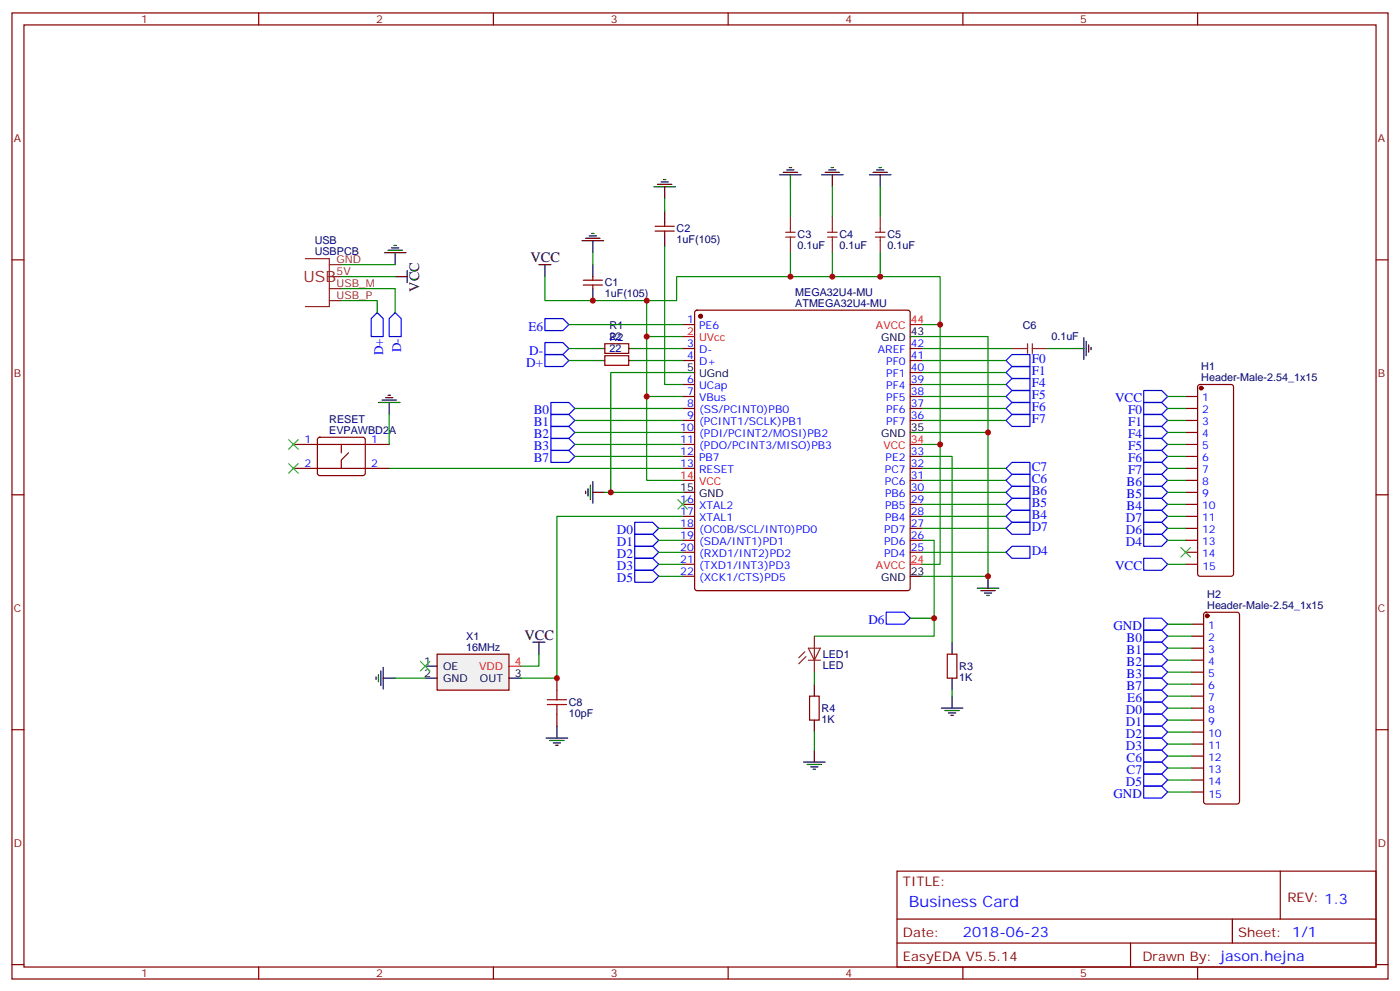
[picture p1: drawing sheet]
<svg xmlns="http://www.w3.org/2000/svg" width="412mm" height="292mm" viewBox="0 0 412 292" stroke-linecap="round" stroke-linejoin="round" font-family="sans-serif">
<g fill="none" stroke="#870000" stroke-width=".35">
<path d="M3.5 3.8h405.4v284.3h-405.4zM7.1 7.3h398.2v277.3h-398.2zM76.2 3.8v3.5M145.3 3.8v3.5M214.5 3.8v3.5M283.6 3.8v3.5M352.8 3.8v3.5M3.5 76.5h3.6M193 68h5.6M193 66.6h5.6M195.8 65.5v1.1M195.8 68v1.1"/>
<path d="M405.3 76.5h3.6M171.8 83.9h5.6M171.8 82.5h5.6M174.6 81.4v1.1M174.6 83.9v1M201.1 95.5h3.5M204.8 91.5l.5-.2h62.1l.5 .2 .2 .5v81.1l-.2 .5-.5 .2h-62.1l-.5-.2-.2-.5v-81.1zM178.2 101.2h7v2.8h-7zM178.2 104.7h7v2.8h-7zM201.1 102.6h3.5M201.1 106.1h3.5M201.1 113.2h3.5"/>
<path d="M201.1 116.7h3.5M268.1 102.6h3.5M268.1 106.1h3.5M268.1 113.2h3.5M268.1 116.7h3.5M268.1 109.6h3.5M349.2 116.7h3.6M353 113.4l.5-.2h9.2l.5 .2 .2 .5v55l-.3 .5-.4 .2h-9.2l-.5-.2-.2-.5v-55zM86.4 130.8h28.3M86.4 137.9h28.3M93.7 128.9l.5-.2h12.7l.5 .2 .2 .5v9.9l-.2 .5-.5 .2h-12.7l-.5-.3-.2-.4v-9.9zM100.5 130.8v2.5"/>
<path d="M102.7 133.3l-2.2 2.1v2.5M201.1 120.2h3.5M201.1 123.8h3.5M201.1 127.3h3.5M201.1 130.8h3.5M201.1 134.3h3.5M201.1 137.9h3.5M268.1 120.2h3.5M268.1 123.8h3.5M268.1 134.3h3.5M268.1 137.9h3.5M349.2 120.2h3.6"/>
<path d="M349.2 123.8h3.6M349.2 127.3h3.6M349.2 130.8h3.6M349.2 134.3h3.6M349.2 137.9h3.6M3.5 145.6h3.6M201.1 148.4h3.5M201.1 152h3.5M201.1 155.5h3.5M201.1 159h3.5M268.1 148.4h3.5M268.1 152h3.5"/>
<path d="M268.1 155.5h3.5M268.1 159h3.5M268.1 144.9h3.5M268.1 141.4h3.5M349.2 148.4h3.6M349.2 152h3.6M349.2 155.5h3.6M349.2 159h3.6M349.2 144.9h3.6M349.2 141.4h3.6M405.3 145.6h3.6M201.1 162.6h3.5"/>
<path d="M201.1 166.1h3.5M201.1 169.6h3.5M268.1 162.6h3.5M349.2 162.6h3.6M349.2 166.1h3.6M164 199.6v3.5M279 192.5h2.9v7.1h-2.9zM351 183.7h3.5M351 187.3h3.5M351 190.8h3.5M351 194.3h3.5M351 197.8h3.5"/>
<path d="M354.8 180.4l.4-.2h9.2l.5 .2 .2 .5v55l-.2 .5-.5 .2h-9.2l-.5-.2-.2-.5v-55zM3.5 214.8h3.6M164 210.2v3.5M238.5 204.9h2.8v7h-2.8zM351 201.4h3.5M351 204.9h3.5M351 208.4h3.5M351 211.9h3.5M351 215.5h3.5M351 219h3.5M405.3 214.8h3.6M351 222.5h3.5"/>
<path d="M351 226.1h3.5M351 229.6h3.5M351 233.1h3.5M264.2 256.4h141.1v28.2h-141.1zM377.1 256.4v14.1M264.2 270.5h141.1M264.2 277.6h141.1M333 277.6v7M363 270.5v7.1M3.5 283.9h3.6M76.2 284.6v3.5M145.3 284.6v3.5"/>
<path d="M214.5 284.6v3.5M283.6 284.6v3.5M352.8 284.6v3.5M405.3 283.9h3.6"/>
</g>
<g fill="none" stroke="#000" stroke-width=".35">
<path d="M192.6 55h6.4M193.7 54.3h4.2M194.7 53.6h2.1M195.4 52.8h.7M195.8 55v3.5M229.7 51.4h6.3M230.7 50.7h4.2M231.8 50h2.1M232.5 49.3h.7M232.8 51.4v3.6M242 51.4h6.4M243.1 50.7h4.2"/>
<path d="M244.1 50h2.1M244.8 49.3h.7M245.2 51.4v3.6M256.1 51.4h6.4M257.2 50.7h4.2M258.2 50h2.1M258.9 49.3h.7M259.3 51.4v3.6M158.7 77.9h3.6M160.5 77.9v3.5M171.4 70.8h6.4M172.5 70.1h4.2"/>
<path d="M173.6 69.4h2.1M174.3 68.7h.7M174.6 70.8v3.6M174.6 77.9v3.5M195.8 62v3.5M195.8 69.1v3.5M174.6 84.9v3.6M268.1 99.1h3.5M319.3 99.4v6.4M111.5 118.5h6.3M112.5 117.8h4.3M113.6 117.1h2.1"/>
<path d="M114.3 116.3h.7M114.7 118.5v3.5M174.6 102.6h3.6M174.6 106.1h3.6M185.2 102.6h3.5M185.2 106.1h3.5M201.1 109.6h3.5M315.7 102.6h3.6M320 100.5v4.2M320.7 101.5v2.1M321.4 102.2v.7M268.1 127.3h3.5"/>
<path d="M172.5 144.6v.7M173.2 143.9v2.1M173.9 142.8v4.2M174.6 144.9h3.6M174.6 141.7v6.4M201.1 144.9h3.5M268.1 169.6h3.5M287.9 173.1h6.3M288.9 173.8h4.3M290 174.6h2.1M290.7 175.3h.7M291 169.6v3.5"/>
<path d="M280.5 189v3.5M280.5 199.6v3.5M160.9 217.2h6.3M161.9 217.9h4.3M163 218.7h2.1M163.7 219.4h.7M164 213.7v3.5M239.9 201.4v3.5M239.9 211.9v3.6M277.3 208.4h6.3M278.3 209.1h4.3M279.4 209.8h2.1"/>
<path d="M280.1 210.5h.7M280.5 204.9v3.5M236.7 224.3h6.4M237.8 225h4.2M238.8 225.7h2.1M239.5 226.4h.7M239.9 220.8v3.5"/>
</g>
<g fill="#870000" stroke="#870000" stroke-width=".35">
<circle cx="206.4" cy="93.1" r=".53"/>
<circle cx="353.8" cy="114.2" r=".53"/>
<circle cx="355.6" cy="181.3" r=".53"/>
</g>
<path d="M201.1 99.1h3.5M268.1 95.5h3.5M268.1 130.8h3.5M201.1 141.4h3.5M268.1 166.1h3.5" fill="none" stroke="#f00" stroke-width=".35"/>
<g fill="none" stroke="#00f" stroke-width=".35">
<path d="M160.5 93.8h5.3l1.8 1.7-1.8 1.8h-5.3zM160.5 100.8h5.3l1.8 1.8-1.8 1.8h-5.3zM160.5 104.4h5.3l1.8 1.7-1.8 1.8h-5.3zM162.3 118.5h5.3l1.7 1.7-1.7 1.8h-5.3zM296.3 106.1l1.8-1.7h5.3v3.5h-5.3zM296.3 116.7l1.8-1.8h5.3v3.6h-5.3zM298.1 107.9h5.3v3.5h-5.3l-1.8-1.8zM298.1 111.4h5.3v3.5h-5.3l-1.8-1.7zM298.1 118.5h5.3v3.5h-5.3l-1.8-1.8zM336.9 114.9h5.3l1.8 1.8-1.8 1.8h-5.3zM336.9 118.5h5.3l1.8 1.7-1.8 1.8h-5.3zM162.3 132.6h5.3l1.7 1.7-1.7 1.8h-5.3z"/>
<path d="M162.3 129h5.3l1.7 1.8-1.7 1.8h-5.3zM162.3 125.5h5.3l1.7 1.8-1.7 1.7h-5.3zM162.3 122h5.3l1.7 1.8-1.7 1.7h-5.3zM296.3 123.8l1.8-1.8h5.3v3.5h-5.3zM296.3 137.9l1.8-1.8h5.3v3.5h-5.3zM298.1 139.6h5.3v3.6h-5.3l-1.8-1.8zM336.9 122h5.3l1.8 1.8-1.8 1.7h-5.3zM336.9 125.5h5.3l1.8 1.8-1.8 1.7h-5.3zM336.9 129h5.3l1.8 1.8-1.8 1.8h-5.3zM336.9 132.6h5.3l1.8 1.7-1.8 1.8h-5.3zM336.9 136.1h5.3l1.8 1.8-1.8 1.7h-5.3zM336.9 139.6h5.3l1.8 1.8-1.8 1.8h-5.3z"/>
<path d="M187 153.7h5.3l1.7 1.8-1.7 1.8h-5.3zM187 157.3h5.3l1.7 1.7-1.7 1.8h-5.3zM296.3 155.5l1.8-1.8h5.3v3.6h-5.3zM296.3 148.4l1.8-1.7h5.3v3.5h-5.3zM298.1 150.2h5.3v3.5h-5.3l-1.8-1.7zM298.1 143.2h5.3v3.5h-5.3l-1.8-1.8zM336.9 143.2h5.3l1.8 1.7-1.8 1.8h-5.3zM336.9 146.7h5.3l1.8 1.7-1.8 1.8h-5.3zM336.9 150.2h5.3l1.8 1.8-1.8 1.7h-5.3zM336.9 153.7h5.3l1.8 1.8-1.8 1.8h-5.3zM336.9 157.3h5.3l1.8 1.7-1.8 1.8h-5.3zM187 160.8h5.3l1.7 1.8-1.7 1.7h-5.3z"/>
<path d="M187 164.3h5.3l1.7 1.8-1.7 1.8h-5.3zM187 167.9h5.3l1.7 1.7-1.7 1.8h-5.3zM296.3 162.6l1.8-1.8h5.3v3.5h-5.3zM336.9 199.6h5.3l1.8 1.8-1.8 1.7h-5.3zM336.9 196.1h5.3l1.8 1.7-1.8 1.8h-5.3zM336.9 192.5h5.3l1.8 1.8-1.8 1.8h-5.3zM336.9 189h5.3l1.8 1.8-1.8 1.7h-5.3zM336.9 185.5h5.3l1.8 1.8-1.8 1.7h-5.3zM336.9 182h5.3l1.8 1.7-1.8 1.8h-5.3zM336.9 217.2h5.3l1.8 1.8-1.8 1.8h-5.3zM336.9 213.7h5.3l1.8 1.8-1.8 1.7h-5.3zM336.9 210.2h5.3l1.8 1.7-1.8 1.8h-5.3z"/>
<path d="M336.9 206.7h5.3l1.8 1.7-1.8 1.8h-5.3zM336.9 220.8h5.3l1.8 1.7-1.8 1.8h-5.3z"/>
</g>
<g fill="none" stroke="#008700" stroke-width=".35">
<path d="M195.8 58.5v3.5M232.8 55v8.8M245.2 55v8.8M259.3 55v8.8M174.6 74.4v3.5M195.8 72.6v40.6h5.3M232.8 74.4v7M245.2 74.4v7M259.3 74.4v7M160.5 81.4v7.1h30v10.6h10.6M167.6 95.5h33.5M190.5 99.1v42.3h10.6"/>
<path d="M190.5 88.5h8.8v-7.1h77.6v14.1h-5.3M271.6 99.1h19.4v28.2M276.9 95.5v35.3h-5.3M167.6 102.6h7M167.6 106.1h7M188.7 102.6h12.4M188.7 106.1h12.4M190.5 116.7h10.6M201.1 109.6h-21.2v35.3M271.6 102.6h26.5M271.6 106.1h24.7M271.6 116.7h24.7"/>
<path d="M271.6 109.6h24.7M271.6 113.2h24.7M308.7 102.6h7M344 116.7h5.2M114.7 137.9h86.4M114.7 122v8.8M169.3 120.2h31.8M169.3 123.8h31.8M169.3 127.3h31.8M169.3 130.8h31.8M169.3 134.3h31.8M271.6 127.3h19.4v42.3h-19.4"/>
<path d="M271.6 134.3h8.9v54.7M271.6 123.8h24.7M271.6 137.9h24.7M271.6 120.2h24.7M276.9 130.8v35.3h-5.3M344 137.9h5.2M344 120.2h5.2M344 123.8h5.2M344 127.3h5.2M344 130.8h5.2M344 134.3h5.2M178.2 144.9h22.9"/>
<path d="M194 155.5h7.1M194 159h7.1M271.6 159h3.6v28.3h-35.3M271.6 148.4h24.7M271.6 144.9h24.7M271.6 141.4h24.7M271.6 152h24.7M271.6 155.5h24.7M344 144.9h5.2M344 141.4h5.2M344 148.4h5.2M344 152h5.2"/>
<path d="M344 155.5h5.2M344 159h5.2M194 162.6h7.1M194 166.1h7.1M194 169.6h7.1M271.6 162.6h24.7M239.9 197.8v3.6M344 197.8h7M344 194.3h7M344 190.8h7M344 187.3h7M344 183.7h7"/>
<path d="M239.9 215.5v5.3M280.5 203.1v1.8M344 201.4h7"/>
</g>
<g fill="none" stroke="#8c2424" stroke-width=".35">
<path d="M231.4 69.8h2.8M231.4 68.4h2.8M232.8 63.8v4.6M232.8 69.8v4.6M243.8 69.8h2.8M243.8 68.4h2.8M245.2 63.8v4.6M245.2 69.8v4.6M257.9 69.8h2.8M257.9 68.4h2.8M259.3 63.8v4.6M259.3 69.8v4.6"/>
<path d="M298.1 102.6h4.6M302.7 101.2v2.8M304.1 101.2v2.8M304.1 102.6h4.6M237.1 191.8l-1.8 1.8M237.4 193.3l-2.1 2.1M238.1 190.8h3.6l-1.8 3.5zM238.1 194.3h3.6M239.9 187.3v10.5"/>
</g>
<path d="M161.2 207.4h5.7M161.2 206h5.7M164 203.1v2.9M164 207.4v2.8" fill="none" stroke="#a10000" stroke-width=".35"/>
<path d="M85 129.4l2.8 2.8M85 136.5l2.8 2.8M87.8 129.4l-2.8 2.8M87.8 136.5l-2.8 2.8" fill="none" stroke="#3c3" stroke-width=".35"/>
<path d="M128.8 192.5h21.1v10.6h-21.1z" fill="#f0f0f0" stroke="#870000" stroke-width=".35"/>
<g fill="none" stroke="#000" stroke-width=".35">
<path d="M113.2 74.4h6.4M114.3 73.7h4.2M115.4 73h2.1M116.1 72.2h.7M116.4 74.4v3.5M119.9 79.7v3.5M116.4 81.4h3.5M110.8 199.2v.8M111.5 198.5v2.2M112.2 197.5v4.2M112.9 199.6h3.5M112.9 196.4v6.4"/>
<path d="M125.2 196.1h3.6M125.2 199.6h3.6M149.9 199.6h3.6M157 189h3.5M158.7 189v3.5"/>
</g>
<path d="M149.9 196.1h3.6" fill="none" stroke="#f00" stroke-width=".35"/>
<path d="M199.7 147l2.8 2.9M202.5 147l-2.8 2.9M347.8 161.1l2.9 2.9M350.7 161.1l-2.9 2.9M123.8 194.7l2.8 2.8M126.6 194.7l-2.8 2.8" fill="none" stroke="#3c3" stroke-width=".35"/>
<g fill="none" stroke="#008700" stroke-width=".35">
<path d="M100.5 77.9h15.9M100.5 84.9h15.9v7.1M100.5 88.5h10.6v3.5M100.5 81.4h15.9M201.1 152h-37.1v47.6h-10.5M344 166.1h5.2M116.4 199.6h8.8M158.7 192.5v3.6h-5.2M268.1 182h7.1M344 204.9h7M344 208.4h7M344 211.9h7"/>
<path d="M344 215.5h7M344 219h7M344 222.5h7M344 226.1h7M344 229.6h7M344 233.1h7"/>
</g>
<path d="M111.1 92l1.8 1.8v5.3h-3.5v-5.3zM116.4 92l1.8 1.8v5.3h-3.5v-5.3zM336.9 164.3h5.3l1.8 1.8-1.8 1.8h-5.3zM261.1 180.2h5.2l1.8 1.8-1.8 1.7h-5.2zM336.9 203.1h5.3l1.8 1.8-1.8 1.8h-5.3zM336.9 224.3h5.3l1.8 1.8-1.8 1.7h-5.3zM336.9 227.8h5.3l1.8 1.8-1.8 1.8h-5.3zM336.9 231.4h5.3l1.8 1.7-1.8 1.8h-5.3z" fill="none" stroke="#00f" stroke-width=".35"/>
<path d="M90 76.1h7v14.1h-7M97 77.9h3.5M97 88.5h3.5M97 84.9h3.5M97 81.4h3.5" fill="none" stroke="#8c2424" stroke-width=".35"/>
<g fill="#c00">
<circle cx="275.2" cy="182" r=".88"/>
<circle cx="291" cy="127.3" r=".88"/>
<circle cx="291" cy="169.6" r=".88"/>
<circle cx="245.2" cy="81.4" r=".88"/>
<circle cx="174.6" cy="88.5" r=".88"/>
<circle cx="276.9" cy="95.5" r=".88"/>
<circle cx="190.5" cy="99.1" r=".88"/>
<circle cx="190.5" cy="88.5" r=".88"/>
<circle cx="276.9" cy="130.8" r=".88"/>
<circle cx="190.5" cy="116.7" r=".88"/>
<circle cx="232.8" cy="81.4" r=".88"/>
<circle cx="259.3" cy="81.4" r=".88"/>
<circle cx="179.9" cy="144.9" r=".88"/>
<circle cx="164" cy="199.6" r=".88"/>
</g>
<text font-size="4.6" fill="#8d2323" x="89.4" y="83">USB</text>
<text font-size="4.6" fill="#00f" x="267.8" y="267">Business Card</text>
<g font-size="4.2">
<text x="156.3" y="77.2">VCC</text>
<text x="123.5" y="85.8" transform="rotate(-90 123.5 85.8)">VCC</text>
<text x="154.5" y="188.3">VCC</text>
</g>
<text font-size="4.2" fill="#00f" x="283.6" y="275.8">2018-06-23</text>
<g font-size="3.9" fill="#00f">
<text x="155.7" y="97.3">E6</text>
<text x="112.9" y="104.5" transform="rotate(-90 112.9 104.5)">D+</text>
<text x="118.2" y="103.7" transform="rotate(-90 118.2 103.7)">D-</text>
<text x="155" y="107.9">D+</text>
<text x="155.9" y="104.4">D-</text>
<text x="303.9" y="106.8">F0</text>
<text x="303.9" y="110.4">F1</text>
<text x="303.9" y="113.9">F4</text>
<text x="303.9" y="117.4">F5</text>
<text x="328.5" y="118.5">VCC</text>
<text x="157.3" y="125.5">B1</text>
<text x="157.3" y="122">B0</text>
<text x="303.9" y="120.9">F6</text>
<text x="303.9" y="124.5">F7</text>
<text x="332.3" y="122">F0</text>
<text x="332.3" y="125.5">F1</text>
<text x="157.3" y="129">B2</text>
<text x="332.3" y="129">F4</text>
<text x="157.3" y="136.1">B7</text>
<text x="157.3" y="132.6">B3</text>
<text x="332.3" y="132.6">F5</text>
<text x="332.3" y="136.1">F6</text>
<text x="303.9" y="142.1">C6</text>
<text x="303.9" y="138.6">C7</text>
<text x="331.9" y="143.2">B6</text>
<text x="332.3" y="139.6">F7</text>
<text x="303.9" y="149.2">B5</text>
<text x="303.9" y="145.6">B6</text>
<text x="331.9" y="146.7">B5</text>
<text x="303.9" y="152.7">B4</text>
<text x="331.6" y="153.7">D7</text>
<text x="331.9" y="150.2">B4</text>
<text x="181.7" y="157.3">D0</text>
<text x="181.7" y="160.8">D1</text>
<text x="303.9" y="156.2">D7</text>
<text x="331.6" y="157.3">D6</text>
<text x="331.6" y="160.8">D4</text>
<text x="181.7" y="164.3">D2</text>
<text x="181.7" y="167.9">D3</text>
<text x="303.9" y="163.3">D4</text>
<text x="328.5" y="167.9">VCC</text>
<text x="181.7" y="171.4">D5</text>
<text x="255.8" y="183.7">D6</text>
<text x="328" y="185.5">GND</text>
<text x="331.9" y="189">B0</text>
<text x="331.9" y="196.1">B2</text>
<text x="331.9" y="192.5">B1</text>
<text x="331.9" y="203.1">B7</text>
<text x="331.9" y="199.6">B3</text>
<text x="332.1" y="206.7">E6</text>
<text x="331.6" y="213.7">D1</text>
<text x="331.6" y="210.2">D0</text>
<text x="331.6" y="220.8">D3</text>
<text x="331.6" y="217.2">D2</text>
<text x="331.9" y="224.3">C6</text>
<text x="331.9" y="227.8">C7</text>
<text x="331.6" y="231.4">D5</text>
<text x="328" y="234.9">GND</text>
</g>
<g font-size="3.9" fill="#800">
<text x="266" y="260.6">TITLE:</text>
<text x="379.2" y="265.6">REV: 1.3</text>
<text x="266" y="275.8">Date:</text>
<text x="364.8" y="275.8">Sheet: 1/1</text>
<text x="266" y="282.9">EasyEDA V5.5.14</text>
<text x="336.5" y="282.9">Drawn By: jason.hejna</text>
</g>
<g font-size="3.2" fill="#800">
<text x="41.6" y="6.8">1</text>
<text x="110.8" y="6.8">2</text>
<text x="179.9" y="6.8">3</text>
<text x="249.1" y="6.8">4</text>
<text x="318.2" y="6.8">5</text>
<text x="4.1" y="41.9">A</text>
<text x="405.9" y="41.9">A</text>
<text x="4.1" y="111.1">B</text>
<text x="405.9" y="111.1">B</text>
<text x="4.1" y="180.2">C</text>
<text x="405.9" y="180.2">C</text>
<text x="4.1" y="249.3">D</text>
<text x="405.9" y="249.3">D</text>
<text x="41.6" y="287.6">1</text>
<text x="110.8" y="287.6">2</text>
<text x="179.9" y="287.6">3</text>
<text x="249.1" y="287.6">4</text>
<text x="318.2" y="287.6">5</text>
</g>
<g font-size="3.2" fill="#000080">
<text x="92.7" y="71.9">USB</text>
<text x="199.3" y="71.5">1uF(105)</text>
<text x="199.3" y="68.4">C2</text>
<text x="235" y="70.1">C3</text>
<text x="247.3" y="70.1">C4</text>
<text x="261.4" y="70.1">C5</text>
<text x="92.7" y="75.1">USBPCB</text>
<text x="234.9" y="73.3">0.1uF</text>
<text x="247.3" y="73.3">0.1uF</text>
<text x="261.4" y="73.3">0.1uF</text>
<text x="178.2" y="87.4">1uF(105)</text>
<text x="178.2" y="84.2">C1</text>
<text x="234.3" y="87.1">MEGA32U4-MU</text>
<text x="234.3" y="90.2">ATMEGA32U4-MU</text>
<text x="179.6" y="100.1">22</text>
<text x="179.6" y="96.9">R1</text>
<text x="179.6" y="100.5">R2</text>
<text x="301.3" y="96.9">C6</text>
<text x="309.7" y="100.1">0.1uF</text>
<text x="179.6" y="103.6">22</text>
<text x="353.9" y="112.1">Header-Male-2.54_1x15</text>
<text x="353.9" y="108.9">H1</text>
<text x="97" y="124.5">RESET</text>
<text x="97" y="127.6">EVPAWBD2A</text>
<text x="355.6" y="179.1">Header-Male-2.54_1x15</text>
<text x="355.6" y="176">H2</text>
<text x="137.3" y="191.5">16MHz</text>
<text x="137.3" y="188.3">X1</text>
<text x="242.4" y="196.8">LED</text>
<text x="242.4" y="193.6">LED1</text>
<text x="282.6" y="197.1">R3</text>
<text x="282.6" y="200.3">1K</text>
<text x="167.6" y="207.7">C8</text>
<text x="242" y="209.5">R4</text>
<text x="167.6" y="210.9">10pF</text>
<text x="242" y="212.7">1K</text>
</g>
<g font-size="3.2" fill="#8d2323">
<text x="99.1" y="77.5">GND</text>
<text x="99.1" y="81.1">5V</text>
<text x="99.1" y="88.1">USB_P</text>
<text x="99.1" y="84.6">USB_M</text>
</g>
<g font-size="3.2" fill="#00f">
<text x="202.4" y="95.2">1</text>
<text x="205.9" y="96.9">PE6</text>
<text x="202.4" y="102.2">3</text>
<text x="202.4" y="105.8">4</text>
<text x="205.9" y="104">D-</text>
<text x="205.9" y="107.5">D+</text>
<text x="258.6" y="104">AREF</text>
<text x="261.1" y="107.5">PF0</text>
<text x="268.3" y="105.8">41</text>
<text x="268.3" y="102.2">42</text>
<text x="202.4" y="112.8">6</text>
<text x="261.1" y="111.1">PF1</text>
<text x="268.3" y="112.8">39</text>
<text x="268.3" y="109.3">40</text>
<text x="202.4" y="116.3">7</text>
<text x="202.4" y="119.9">8</text>
<text x="205.9" y="114.6">UCap</text>
<text x="205.9" y="118.1">VBus</text>
<text x="261.1" y="118.1">PF5</text>
<text x="261.1" y="114.6">PF4</text>
<text x="268.3" y="119.9">37</text>
<text x="268.3" y="116.3">38</text>
<text x="354.1" y="118.1">1</text>
<text x="202.4" y="123.4">9</text>
<text x="205.9" y="121.6">(SS/PCINT0)PB0</text>
<text x="205.9" y="125.2">(PCINT1/SCLK)PB1</text>
<text x="261.1" y="125.2">PF7</text>
<text x="261.1" y="121.6">PF6</text>
<text x="268.3" y="123.4">36</text>
<text x="354.1" y="121.6">2</text>
<text x="354.1" y="125.2">3</text>
<text x="89.7" y="130.5">1</text>
<text x="109.4" y="130.5">1</text>
<text x="200.4" y="126.9">10</text>
<text x="200.4" y="130.5">11</text>
<text x="205.9" y="128.7">(PDI/PCINT2/MOSI)PB2</text>
<text x="354.1" y="128.7">4</text>
<text x="89.7" y="137.5">2</text>
<text x="109.4" y="137.5">2</text>
<text x="200.4" y="134">12</text>
<text x="200.4" y="137.5">13</text>
<text x="205.9" y="132.2">(PDO/PCINT3/MISO)PB3</text>
<text x="205.9" y="135.7">PB7</text>
<text x="260.9" y="135.7">PE2</text>
<text x="268.3" y="137.5">32</text>
<text x="268.3" y="134">33</text>
<text x="354.1" y="132.2">5</text>
<text x="354.1" y="135.7">6</text>
<text x="205.9" y="139.3">RESET</text>
<text x="260.7" y="142.8">PC6</text>
<text x="260.7" y="139.3">PC7</text>
<text x="268.3" y="141">31</text>
<text x="354.1" y="139.3">7</text>
<text x="354.1" y="142.8">8</text>
<text x="200.4" y="148.1">16</text>
<text x="205.9" y="149.9">XTAL2</text>
<text x="260.7" y="149.9">PB5</text>
<text x="260.7" y="146.3">PB6</text>
<text x="268.3" y="148.1">29</text>
<text x="268.3" y="144.6">30</text>
<text x="354.1" y="146.3">9</text>
<text x="354.1" y="149.9">10</text>
<text x="200.4" y="151.6">17</text>
<text x="200.4" y="155.2">18</text>
<text x="205.9" y="153.4">XTAL1</text>
<text x="260.7" y="153.4">PB4</text>
<text x="268.3" y="155.2">27</text>
<text x="268.3" y="151.6">28</text>
<text x="354.1" y="153.4">11</text>
<text x="200.4" y="158.7">19</text>
<text x="205.9" y="156.9">(OC0B/SCL/INT0)PD0</text>
<text x="205.9" y="160.4">(SDA/INT1)PD1</text>
<text x="260.4" y="160.4">PD6</text>
<text x="260.4" y="156.9">PD7</text>
<text x="268.3" y="158.7">26</text>
<text x="354.1" y="156.9">12</text>
<text x="354.1" y="160.4">13</text>
<text x="200.4" y="162.2">20</text>
<text x="200.4" y="165.7">21</text>
<text x="205.9" y="164">(RXD1/INT2)PD2</text>
<text x="205.9" y="167.5">(TXD1/INT3)PD3</text>
<text x="260.4" y="164">PD4</text>
<text x="268.3" y="162.2">25</text>
<text x="354.1" y="164">14</text>
<text x="354.2" y="167.9">15</text>
<text x="200.4" y="169.3">22</text>
<text x="205.9" y="171">(XCK1/CTS)PD5</text>
<text x="355.8" y="185.1">1</text>
<text x="355.8" y="188.7">2</text>
<text x="355.8" y="192.2">3</text>
<text x="355.8" y="195.7">4</text>
<text x="355.8" y="199.2">5</text>
<text x="355.8" y="202.8">6</text>
<text x="355.8" y="206.3">7</text>
<text x="355.8" y="209.8">8</text>
<text x="355.8" y="213.4">9</text>
<text x="355.8" y="216.9">10</text>
<text x="355.8" y="220.4">11</text>
<text x="355.8" y="223.9">12</text>
<text x="355.8" y="227.5">13</text>
<text x="355.8" y="231">14</text>
<text x="356" y="234.9">15</text>
</g>
<g font-size="3.2" fill="#f00">
<text x="268.3" y="95.2">44</text>
<text x="202.4" y="98.7">2</text>
<text x="205.9" y="100.5">UVcc</text>
<text x="258" y="96.9">AVCC</text>
<text x="268.3" y="130.5">34</text>
<text x="260.2" y="132.2">VCC</text>
<text x="200.4" y="141">14</text>
<text x="205.9" y="142.8">VCC</text>
<text x="258" y="167.5">AVCC</text>
<text x="268.3" y="165.7">24</text>
<text x="141.1" y="197.1">VDD</text>
<text x="151.7" y="195.7">4</text>
</g>
<g font-size="3.2">
<text x="259.5" y="100.5">GND</text>
<text x="268.3" y="98.7">43</text>
<text x="202.4" y="109.3">5</text>
<text x="205.9" y="111.1">UGnd</text>
<text x="259.5" y="128.7">GND</text>
<text x="268.3" y="126.9">35</text>
<text x="200.4" y="144.6">15</text>
<text x="205.9" y="146.3">GND</text>
<text x="259.5" y="171">GND</text>
<text x="268.3" y="169.3">23</text>
<text x="125" y="195.7">1</text>
<text x="130.5" y="197.1">OE</text>
<text x="125" y="199.2">2</text>
<text x="130.5" y="200.7">GND</text>
<text x="141.4" y="200.7">OUT</text>
<text x="151.7" y="199.2">3</text>
</g>
</svg>
